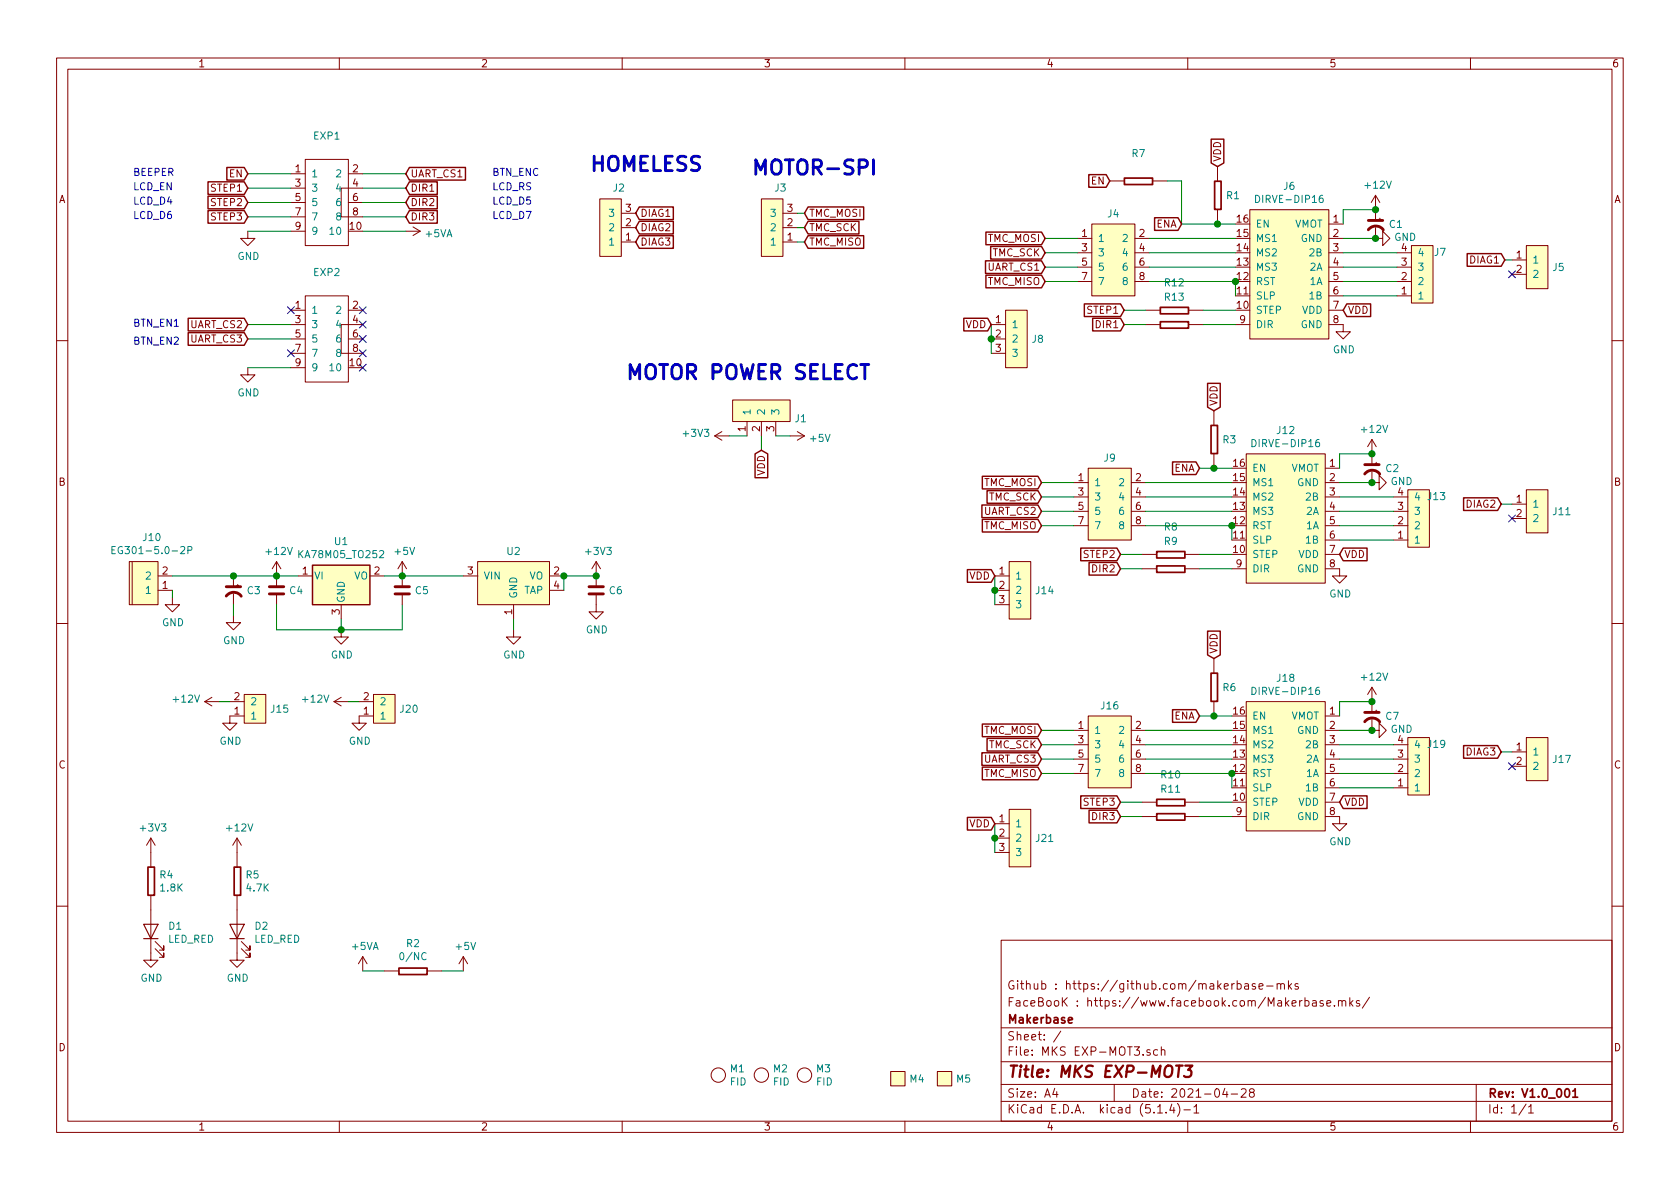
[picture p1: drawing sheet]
<svg xmlns="http://www.w3.org/2000/svg" width="297mm" height="210mm" viewBox="0 0 297 210" stroke-linecap="round" stroke-linejoin="round" font-family="sans-serif">
<g fill="none" stroke="#840000" stroke-width=".18">
<path d="M10 10.3h277v189.9h-277zM12 12.2h273v186.1h-273zM60 10.3v1.9M110 10.3v1.9M160 10.3v1.9M210 10.3v1.9M260 10.3v1.9M51.4 30.7h2.6M51.4 33.3h2.6M51.4 35.8h2.6M51.4 38.3h2.6M54 28.2h7.6v15.2h-7.6z"/>
<path d="M61.6 30.7h2.5M61.6 35.8h2.5M64.1 33.3h-3.8v5h3.8M106 35.2h3.9v10.1h-3.9zM109.9 37.7h2.5M134.6 35.2h3.8v10.1h-3.8zM138.4 37.7h2.6M193 39.6h7.7v12.7h-7.7zM196.2 32h2.6M203.8 32h2.6M215.3 29.5v2.5M215.3 37.1v2.5"/>
<path d="M221 37.1h13.9v22.8h-13.9zM234.9 39.6h2.6M243.2 34.5v4.5M243.2 34.5l-.8 1.3M243.2 34.5l.8 1.3M43.8 40.9v1.3h1.3l-1.3 1.2-1.3-1.2h1.3M51.4 54.9h2.6M51.4 57.4h2.6M51.4 59.9h2.6M51.4 40.9h2.6M54 52.3h7.6v15.3h-7.6zM61.6 54.9h2.5"/>
<path d="M61.6 59.9h2.5M64.1 57.4h-3.8v5.1h3.8M71.8 40.9h2.5M73 40.1l1.3 .8M74.3 40.9l-1.3 .8M109.9 42.8h2.5M109.9 40.3h2.5M138.4 42.8h2.6M138.4 40.3h2.6M175.3 57.4h2.5M175.3 59.9h2.5M177.8 54.9h3.8v10.1h-3.8z"/>
<path d="M190.5 49.8h2.5M190.5 47.2h2.5M190.5 44.7h2.5M190.5 42.2h2.5M200.7 49.8h2.5M200.7 47.2h2.5M200.7 44.7h2.5M200.7 42.2h2.5M202.6 54.9h2.5M202.6 57.4h2.5M210.2 54.9h2.5M210.2 57.4h2.5"/>
<path d="M218.4 57.4h2.6M234.9 57.4h2.6v1.3h1.3l-1.3 1.2-1.3-1.2h1.3M234.9 52.3h2.6M234.9 49.8h2.6M234.9 47.2h2.6M234.9 44.7h2.6M234.9 42.2h2.6M234.9 54.9h2.6M243.2 40.3v1.9h1.3v-1.3l1.2 1.3-1.2 1.2v-1.2M247 52.3h2.6M247 49.8h2.6M247 47.2h2.6"/>
<path d="M247 44.7h2.6M249.6 43.4h3.8v10.2h-3.8zM267.3 46h2.6M267.3 48.5h2.6M269.9 43.4h3.8v7.6h-3.8zM10 60.2h2M43.8 65v1.3h1.3l-1.3 1.3-1.3-1.3h1.3M51.4 62.5h2.6M51.4 65h2.6M126.4 77.1l1.2 .7M126.4 77.1h2.5M127.6 76.3l-1.2 .8"/>
<path d="M129.5 70.7h10.2v3.8h-10.2zM132.1 74.5v2.6M134.6 74.5v2.6M137.2 74.5v2.6M139.7 77.1h2.5M141 76.3l1.2 .8M142.2 77.1l-1.2 .7M175.3 62.5h2.5M214.6 72.6v2.6M242.6 77.7l-.8 1.3M242.6 77.7v4.5M242.6 77.7l.7 1.3"/>
<path d="M285 60.2h2M22.9 99.3h5v7.6h-5zM23.4 99.3v7.6M48.9 99.3l-.8 1.3M48.9 99.3v4.5M48.9 99.3l.8 1.3M71.1 99.3l-.7 1.3M71.1 99.3v4.5M71.1 99.3l.8 1.3M84.5 99.3h12.7v7.6h-12.7zM105.4 99.3l-.8 1.3M105.4 99.3v4.5"/>
<path d="M105.4 99.3l.8 1.3M178.4 99.3h3.8v10.2h-3.8zM189.9 85.3h2.5M189.9 87.9h2.5M189.9 90.4h2.5M189.9 93h2.5M192.4 82.8h7.6v12.7h-7.6zM200 85.3h2.6M200 87.9h2.6M200 90.4h2.6M200 93h2.6M201.9 98h2.6"/>
<path d="M209.5 98h2.6M214.6 80.3v2.5M220.3 80.3h14v22.8h-14zM234.3 85.3h2.6M234.3 87.9h2.6M234.3 90.4h2.6M234.3 93h2.6M234.3 95.5h2.6M234.3 82.8h2.6M234.3 98h2.6M242.6 83.4v1.9h1.2v-1.2l1.3 1.2-1.3 1.3v-1.3M246.4 87.9h2.5"/>
<path d="M246.4 90.4h2.5M246.4 93h2.5M246.4 95.5h2.5M248.9 86.6h3.8v10.2h-3.8zM267.3 89.1h2.6M267.3 91.7h2.6M269.9 86.6h3.8v7.6h-3.8zM10 110.3h2M27.9 101.8h2.6M27.9 104.4h2.6M30.5 105.7v1.2h1.2l-1.2 1.3-1.3-1.3h1.3M41.3 108.8v1.3h1.2l-1.2 1.3-1.3-1.3h1.3"/>
<path d="M41.3 101.8v2M41.3 105v1.9M48.9 105v1.9M52.7 101.8h2.5M60.3 111.4v1.2h1.3l-1.3 1.3-1.2-1.3h1.2M60.3 106.9v2.6M65.4 101.8h2.5M71.1 105v1.9M81.9 101.8h2.6M90.8 111.4v1.2h1.3l-1.3 1.3-1.3-1.3h1.3M90.8 106.9v2.6M97.2 101.8h2.5"/>
<path d="M97.2 104.4h2.5M105.4 105v3.2h1.3l-1.3 1.3-1.3-1.3h1.3M175.9 101.8h2.5M175.9 104.4h2.5M175.9 106.9h2.5M201.9 100.6h2.6M209.5 100.6h2.6M214.6 116.5v2.5M217.8 100.6h2.5M234.3 100.6h2.6v1.2h1.2l-1.2 1.3-1.3-1.3h1.3M285 110.3h2M36.2 124.1h2.5"/>
<path d="M36.2 124.1l1.3 .7M37.5 123.3l-1.3 .8M40.6 124.1h2.6M43.2 122.8h3.8v5.1h-3.8zM43.2 126.6h-2.6v1.3h1.3l-1.3 1.3-1.2-1.3h1.2M59.1 124.1h2.5M59.1 124.1l1.2 .7M60.3 123.3l-1.2 .8M63.5 124.1h2.5M66 122.8h3.8v5.1h-3.8zM66 126.6h-2.5v1.3h1.3l-1.3 1.3-1.3-1.3h1.3M189.9 129.2h2.5"/>
<path d="M189.9 131.7h2.5M189.9 134.2h2.5M189.9 136.8h2.5M192.4 126.6h7.6v12.7h-7.6zM200 129.2h2.6M200 131.7h2.6M200 134.2h2.6M200 136.8h2.6M214.6 124.1v2.5M220.3 124.1h14v22.8h-14zM234.3 126.6h2.6M234.3 129.2h2.6"/>
<path d="M234.3 131.7h2.6M234.3 134.2h2.6M234.3 136.8h2.6M234.3 139.3h2.6M242.6 127.2v2h1.2v-1.3l1.3 1.3-1.3 1.2v-1.2M242.6 121.5v4.5M242.6 121.5l-.8 1.3M242.6 121.5l.7 1.3M246.4 131.7h2.5M246.4 134.2h2.5M246.4 136.8h2.5M246.4 139.3h2.5"/>
<path d="M248.9 130.4h3.8v10.2h-3.8zM267.3 133h2.6M267.3 135.5h2.6M269.9 130.4h3.8v7.6h-3.8zM26.7 158.4v11.4h1.2l-1.2 1.3-1.3-1.3h1.3M26.7 148.2l-.8 1.3M26.7 148.2v5.1M26.7 148.2l.7 1.3M41.9 158.4v11.4h1.3l-1.3 1.3-1.3-1.3h1.3M41.9 148.2v5.1M41.9 148.2l-.8 1.3M41.9 148.2l.8 1.3"/>
<path d="M175.9 145.7h2.5M175.9 148.2h2.5M175.9 150.7h2.5M178.4 143.1h3.8v10.2h-3.8zM201.9 141.9h2.6M201.9 144.4h2.6M209.5 141.9h2.6M209.5 144.4h2.6M217.8 144.4h2.5M234.3 144.4h2.6v1.3h1.2l-1.2 1.2-1.3-1.2h1.3M234.3 141.9h2.6M10 160.2h2"/>
<path d="M27.4 166.5l1.6 1.5v-.7v.7h-.8M27.4 167.8l1.6 1.5v-.8v.8h-.8M42.7 166.5l1.5 1.5v-.7v.7h-.8M42.7 167.8l1.5 1.5v-.8v.8h-.8M64.1 169.2l-.7 1.2M64.1 169.2v2.5M64.1 169.2l.8 1.2M67.9 171.7h2.6M75.6 171.7h2.5M81.9 169.2l-.7 1.2M81.9 169.2v2.5M81.9 169.2l.8 1.2"/>
<path d="M177 166.3h108v32h-108zM218.7 174l.5-.1 .3 .3-.1 .6-.2 .1-.5-.1M218.7 173.4v1.5M220.1 174h.6l.1 .9M220.8 174.3l-.6 .1-.2 .2 .1 .2 .1 .1 .6-.1M221.9 174l-.3-.1-.2 .2 .1 .3 .4 .1v.3h-.5M222.6 174.4l.7-.1-.1-.3-.4-.1-.2 .2 .1 .7h.5M224 174.4h1.1M225.8 174.1l.2-.2 .4 .1v.9M225.8 173.9v1M226.4 174.1a.36 .36 0 0 1 .4-.2 .36 .36 0 0 1 .3 .2v.8M227.8 173.4v1.5"/>
<path d="M227.9 174.4l.5 .5M228.4 173.9l-.6 .6M229.5 174l-.3-.1-.2 .2v.3l.5 .1v.3h-.5M230.7 177l.5-.1 .2 .3v.6l-.2 .1-.5-.1M230.7 176.4v1.5M232.1 177h.6v.9M232.7 177.3l-.5 .1-.2 .2 .1 .2 .1 .1 .5-.1M233.9 177l-.3-.1-.2 .2 .1 .3 .4 .1v.3h-.5M234.6 177.4l.7-.1-.1-.3-.4-.1-.2 .2v.7h.6M235.9 177.8v.1M236.7 177.1l.2-.2 .3 .1 .1 .9M236.7 176.9v1"/>
<path d="M237.3 177.1a.36 .36 0 0 1 .3-.2 .36 .36 0 0 1 .3 .2v.8M238.7 176.4v1.5M238.8 177.4l.4 .5M239.2 176.9l-.5 .6M240.4 177l-.4-.1-.2 .2 .1 .3 .5 .1v.3h-.6M242.1 176.3l-1.2 2M285 160.2h2M60 198.3v1.9M110 198.3v1.9M127 190.1h.1M134.6 190.1h.1M142.2 190.1h.1"/>
<path d="M157.5 189.5h2.5v2.5h-2.5zM160 198.3v1.9M165.7 189.5h2.6v2.5h-2.6zM177 194.8h108M177 191.8h108M177 187.8h108M177 181.8h108M186.5 192.5l-.4 1h1M186.8 193v1M187.6 182.3l-1.3 2M197 191.8v3M203.3 185.7l-.3-.1-.2 .2v.2l.5 .2v.3h-.5"/>
<path d="M204.7 185.7l-.4-.1-.3 .3v.6l.3 .1 .4-.1M204.7 196.8h.8M205.3 185.7l.2-.1 .4 .1 .1 .9M205.3 185.1v1.5M206.2 196.7v.1M207.2 195.2l-.4 1.1h.9M207.5 195.8v1M208.2 195.1a1.71 1.71 0 0 1 0 2.3M209.3 196.3h1.2M210 198.3v1.9M211.1 195.8l.4-.5v1.5M211.1 196.8h.9"/>
<path d="M216.6 192.5l-.4 1h.9M216.9 193v1M217.7 193.5h1.1M219.5 192.7l.2-.2h.3l.3 .2v.3v.2l-.9 .8h.9M221.2 193.2l-.3-.3 .1-.2 .2-.2 .4 .1 .2 .2-.1 .2-.6 .2a.48 .48 0 0 0-.1 .7l.2 .1 .5-.1a.48 .48 0 0 0-.1-.7h-.1M260 198.3v1.9M261 191.8v6.5M269.8 195.2l-1.2 2M270.3 195.8l.4-.5v1.5M270.3 196.8h.8"/>
<circle cx="127" cy="190.1" r="1.27"/>
<circle cx="134.6" cy="190.1" r="1.27"/>
<circle cx="142.2" cy="190.1" r="1.27"/>
</g>
<g fill="none" stroke="#840000" stroke-width=".3">
<path d="M198.8 31.5h5v1.1h-5zM214.8 32h1.1v5h-1.1zM205.2 54.4h4.9v1.1h-4.9zM205.2 56.9h4.9v1.1h-4.9zM214.1 75.2h1.2v5h-1.2zM204.5 97.5h5v1.2h-5zM204.5 100.1h5v1.1h-5zM214.1 119h1.2v5h-1.2zM26.2 153.3h1.1v5h-1.1zM41.4 153.3h1.1v5h-1.1zM204.5 143.9h5v1.1h-5zM204.5 141.3h5v1.2h-5z"/>
<path d="M70.5 171.2h5v1.1h-5zM188.9 180.4l.7-.1-.1-.3-.4-.1-.2 .2 .1 .7h.5M276.8 192.7l.2-.2a.81 .81 0 0 1 .6 .6 .81 .81 0 0 1-.3 .8l-.1 .1a.79 .79 0 0 1-.4-1.3zM278.1 193l.4-.5v1.5M278.1 194h.8"/>
</g>
<path d="M207.9 188.4h1.2M208.5 188.4l-.2 2M209.6 188.4h1.2l-.7 .8a.48 .48 0 0 1 .6 .4l-.1 .5-.2 .2-.8 .1-.3-.1" fill="none" stroke="#840000" stroke-width=".41"/>
<path d="M25.4 163.4h2.5l-1.2 2.6zM25.4 166h2.5M40.6 163.4h2.6l-1.3 2.6zM40.6 166h2.6" fill="none" stroke="#840000" stroke-width=".2"/>
<g fill="#ffffc2" stroke="#ffffc2" stroke-width=".18">
<path d="M269.9 130.4h3.8v7.6h-3.8z"/>
<path d="M134.6 35.2h3.8v10.1h-3.8z"/>
<path d="M43.2 122.8h3.8v5.1h-3.8z"/>
<path d="M249.6 43.4h3.8v10.2h-3.8z"/>
<path d="M106 35.2h3.9v10.1h-3.9z"/>
<path d="M269.9 86.6h3.8v7.6h-3.8z"/>
<path d="M193 39.6h7.7v12.7h-7.7z"/>
<path d="M221 37.1h13.9v22.8h-13.9z"/>
<path d="M192.4 82.8h7.6v12.7h-7.6z"/>
<path d="M220.3 124.1h14v22.8h-14z"/>
<path d="M178.4 99.3h3.8v10.2h-3.8z"/>
<path d="M192.4 126.6h7.6v12.7h-7.6z"/>
<path d="M248.9 130.4h3.8v10.2h-3.8z"/>
<path d="M248.9 86.6h3.8v10.2h-3.8z"/>
<path d="M220.3 80.3h14v22.8h-14z"/>
<path d="M178.4 143.1h3.8v10.2h-3.8z"/>
<path d="M129.5 70.7h10.2v3.8h-10.2z"/>
<path d="M269.9 43.4h3.8v7.6h-3.8z"/>
<path d="M177.8 54.9h3.8v10.1h-3.8z"/>
<path d="M165.7 189.5h2.6v2.5h-2.6z"/>
<path d="M66 122.8h3.8v5.1h-3.8z"/>
<path d="M55.2 99.9h10.2v7h-10.2z"/>
<path d="M157.5 189.5h2.5v2.5h-2.5z"/>
<path d="M84.5 99.3h12.7v7.6h-12.7z"/>
<path d="M22.9 99.3h5v7.6h-5z"/>
</g>
<g fill="none" stroke="#840000" stroke-width=".51">
<path d="M241.9 39h2.6M241.9 40.6a1.63 1.63 0 0 1 2.7 .1M241.3 83.8a1.63 1.63 0 0 1 2.6 0M241.3 82.2h2.5M40 105.4a1.63 1.63 0 0 1 2.6 0M40 103.8h2.5M47.6 103.8h2.6M47.6 105h2.6M69.8 103.8h2.6M69.8 105h2.6M104.1 103.8h2.6M104.1 105h2.6"/>
<path d="M241.3 127.6a1.63 1.63 0 0 1 2.6 .1M241.3 126h2.5"/>
</g>
<path d="M222 34.5a.64 .64 0 0 1 .7 .7 .64 .64 0 0 1-.7 .6zM221.4 77.7a.64 .64 0 0 1 .7 .7 .64 .64 0 0 1-.7 .6zM19.8 97.3h.4M20.4 96.6h-.6v1.3h.6M33.2 97.3h.6l.1-.5-.2-.2h-.5v1.3M221.4 121.5a.64 .64 0 0 1 .7 .7 .64 .64 0 0 1-.7 .6z" fill="none" stroke="#008484" stroke-width=".18"/>
<g fill="none" stroke="#840000" stroke-width=".25">
<path d="M36.8 32.2h6.4l.6 1.1-.6 1.1h-6.4zM36.8 34.7h6.4l.6 1.1-.6 1.1h-6.4zM36.8 37.2h6.4l.6 1.1-.6 1.2h-6.4zM40.1 29.6h3.1l.6 1.1-.6 1.1h-3.1zM72.4 34.7h4.9v2.2h-4.9l-.6-1.1zM72.4 37.2h4.9v2.3h-4.9l-.6-1.2zM72.4 29.6h9.9v2.2h-9.9l-.6-1.1zM72.4 32.2h4.9v2.2h-4.9l-.6-1.1zM113 36.6h6v2.2h-6l-.6-1.1zM113 39.1h6v2.3h-6l-.6-1.1zM142.9 39.1h9v2.3h-9l-.7-1.1zM142.9 36.6h9.8v2.2h-9.8l-.7-1.1z"/>
<path d="M192.5 30.9h3.1l.6 1.1-.6 1.1h-3.1zM204.1 38.5h4.2l.6 1.1-.6 1.1h-4.2zM214.1 24.6h2.3v4.2l-1.1 .7-1.2-.7zM33.3 56.3h9.9l.6 1.1-.6 1.1h-9.9zM33.3 58.8h9.9l.6 1.1-.6 1.2h-9.9zM113 41.7h6v2.2h-6l-.6-1.1zM142.9 41.7h9.8v2.2h-9.8l-.7-1.1zM170.4 56.3h4.2l.7 1.1-.7 1.1h-4.2zM174.2 46.1h9.9l.7 1.1-.7 1.2h-9.9zM174.3 41h9.8l.7 1.2-.7 1.1h-9.8zM174.3 48.7h9.8l.7 1.1-.7 1.1h-9.8zM175.2 43.6h8.9l.7 1.1-.7 1.1h-8.9z"/>
<path d="M191.7 53.7h6.4l.7 1.2-.7 1.1h-6.4zM193.2 56.3h4.9l.7 1.1-.7 1.1h-4.9zM238.1 53.7h4.2v2.3h-4.2l-.6-1.1zM259.4 44.9h6l.7 1.1-.7 1.1h-6zM213.5 67.8h2.2v4.2l-1.1 .6-1.1-.6zM55.2 99.9h10.2v7h-10.2zM133.5 80.3l1.1-.7 1.1 .7v4.2h-2.2zM173.6 89.3h9.9l.6 1.1-.6 1.1h-9.9zM173.7 91.8h9.8l.6 1.2-.6 1.1h-9.8zM173.7 84.2h9.8l.6 1.1-.6 1.2h-9.8zM174.5 86.8h9l.6 1.1-.6 1.1h-9zM191.1 96.9h6.4l.6 1.1-.6 1.2h-6.4z"/>
<path d="M192.6 99.5h4.9l.6 1.1-.6 1.1h-4.9zM207.3 81.7h4.2l.6 1.1-.6 1.1h-4.2zM237.5 96.9h4.2v2.3h-4.2l-.6-1.2zM258.8 88h6l.6 1.1-.6 1.2h-6zM171 100.7h4.3l.6 1.1-.6 1.2h-4.3zM213.5 111.6h2.2v4.2l-1.1 .7-1.1-.7zM173.6 133.1h9.9l.6 1.1-.6 1.2h-9.9zM173.7 135.7h9.8l.6 1.1-.6 1.1h-9.8zM173.7 128h9.8l.6 1.2-.6 1.1h-9.8zM174.5 130.6h9l.6 1.1-.6 1.1h-9zM207.3 125.5h4.2l.6 1.1-.6 1.1h-4.2zM258.8 131.8h6l.6 1.2-.6 1.1h-6z"/>
<path d="M171 144.5h4.3l.6 1.2-.6 1.1h-4.3zM191.1 140.7h6.4l.6 1.2-.6 1.1h-6.4zM192.6 143.3h4.9l.6 1.1-.6 1.1h-4.9zM237.5 140.7h4.2v2.3h-4.2l-.6-1.1z"/>
</g>
<g fill="none" stroke="#008400" stroke-width=".18">
<path d="M43.8 30.7h7.6M43.8 33.3h7.6M43.8 35.8h7.6M43.8 38.3h7.6M64.1 30.7h7.7M64.1 33.3h7.7M64.1 35.8h7.7M64.1 38.3h7.7M141 37.7h1.2M206.4 32h2.5v7.6h9.5M243.2 37.1h-5.7v2.5M43.8 57.4h7.6"/>
<path d="M43.8 59.9h7.6M43.8 40.9h7.6M64.1 40.9h7.7M141 42.8h1.2M141 40.3h1.2M175.3 57.4v5.1M184.8 42.2h5.7M184.8 44.7h5.7M184.8 47.2h5.7M184.8 49.8h5.7M198.8 57.4h3.8M198.8 54.9h3.8"/>
<path d="M203.2 42.2h15.2M203.2 44.7h15.2M203.2 47.2h15.2M203.2 49.8h15.2v2.5M212.7 57.4h5.7M212.7 54.9h5.7M237.5 42.2h5.7M237.5 44.7h9.5M237.5 47.2h9.5M237.5 49.8h9.5M237.5 52.3h9.5M266.1 46h1.2"/>
<path d="M43.8 65h7.6M128.9 77.1h3.2M134.6 77.1v2.5M137.2 77.1h2.5M184.1 87.9h5.8M184.1 90.4h5.8M184.1 93h5.8M184.1 85.3h5.8M198.1 98h3.8M202.6 87.9h15.2M202.6 93h15.2v2.5M202.6 90.4h15.2"/>
<path d="M202.6 85.3h15.2M212.1 98h5.7M212.1 82.8h5.7M236.9 87.9h9.5M236.9 90.4h9.5M236.9 93h9.5M236.9 85.3h5.7M236.9 95.5h9.5M242.6 80.3h-5.7v2.5M265.4 89.1h1.9M30.5 101.8h22.2M30.5 104.4v1.3"/>
<path d="M41.3 106.9v1.9M48.9 106.9v4.5h22.2v-4.5M60.3 109.5v1.9M67.9 101.8h14M90.8 109.5v1.9M105.4 101.8h-5.7v2.6M175.9 101.8v5.1M198.1 100.6h3.8M212.1 100.6h5.7M38.7 124.1h1.9M61.6 124.1h1.9M184.1 136.8h5.8"/>
<path d="M184.1 134.2h5.8M184.1 131.7h5.8M184.1 129.2h5.8M202.6 136.8h15.2v2.5M202.6 134.2h15.2M202.6 131.7h15.2M202.6 129.2h15.2M212.1 126.6h5.7M236.9 139.3h9.5M236.9 136.8h9.5M236.9 134.2h9.5M236.9 131.7h9.5"/>
<path d="M236.9 129.2h5.7M242.6 124.1h-5.7v2.5M265.4 133h1.9M175.9 145.7v5M198.1 141.9h3.8M198.1 144.4h3.8M212.1 141.9h5.7M212.1 144.4h5.7M64.1 171.7h3.8M78.1 171.7h3.8"/>
</g>
<path d="M154.4 28.3v2.5" fill="none" stroke="#0000c2" stroke-width=".51"/>
<g fill="#008400" stroke="#008400" stroke-width=".25">
<circle cx="175.9" cy="104.4" r=".51"/>
<circle cx="214.6" cy="126.6" r=".51"/>
<circle cx="218.4" cy="49.8" r=".51"/>
<circle cx="242.6" cy="129.2" r=".51"/>
<circle cx="242.6" cy="80.3" r=".51"/>
<circle cx="242.6" cy="85.3" r=".51"/>
<circle cx="48.9" cy="101.8" r=".51"/>
<circle cx="60.3" cy="111.4" r=".51"/>
<circle cx="243.2" cy="42.2" r=".51"/>
<circle cx="215.3" cy="39.6" r=".51"/>
<circle cx="243.2" cy="37.1" r=".51"/>
<circle cx="41.3" cy="101.8" r=".51"/>
<circle cx="105.4" cy="101.8" r=".51"/>
<circle cx="99.7" cy="101.8" r=".51"/>
<circle cx="217.8" cy="93" r=".51"/>
<circle cx="242.6" cy="124.1" r=".51"/>
<circle cx="214.6" cy="82.8" r=".51"/>
<circle cx="175.3" cy="59.9" r=".51"/>
<circle cx="71.1" cy="101.8" r=".51"/>
<circle cx="217.8" cy="136.8" r=".51"/>
<circle cx="175.9" cy="148.2" r=".51"/>
</g>
<g fill="none" stroke="#000084" stroke-width=".18">
<path d="M50.8 54.2l1.2 1.3M52 54.2l-1.2 1.3M63.5 54.2l1.2 1.3M63.5 56.8l1.2 1.2M63.5 59.3l1.2 1.2M64.7 54.2l-1.2 1.3M64.7 56.8l-1.2 1.2M64.7 59.3l-1.2 1.2M266.7 47.9l1.2 1.2M267.9 47.9l-1.2 1.2M50.8 61.9l1.2 1.2M52 61.9l-1.2 1.2"/>
<path d="M63.5 64.4l1.2 1.2M63.5 61.9l1.2 1.2M64.7 64.4l-1.2 1.2M64.7 61.9l-1.2 1.2M266.7 91.1l1.2 1.2M267.9 91.1l-1.2 1.2M266.7 134.9l1.2 1.2M267.9 134.9l-1.2 1.2"/>
</g>
<g font-size="3.5" fill="#0000c2">
<text x="104.1" y="30.3">HOMELESS</text>
<text x="132.7" y="30.9">MOTOR-SPI</text>
<text x="110.5" y="67.1">MOTOR POWER SELECT</text>
</g>
<text font-size="2.8" fill="#840000" x="178" y="190.5">Title: MKS EXP-MOT3</text>
<g font-size="2.1" fill="#840000">
<text x="178" y="178">FaceBooK : https://www.facebook.com/Makerbase.mks/</text>
<text x="178" y="175">Github : https://github.com/makerbase-mks</text>
<text x="178" y="184">Sheet: /</text>
<text x="178" y="181">Makerbase</text>
<text x="178" y="186.7">File: MKS EXP-MOT3.sch</text>
<text x="178" y="196.9">KiCad E.D.A. kicad (5.1.4)-1</text>
<text x="178" y="194.1">Size: A4</text>
<text x="200" y="194.1">Date: 2021-04-28</text>
<text x="263" y="194.1">Rev: V1.0_001</text>
<text x="263" y="196.9">Id: 1/1</text>
</g>
<g font-size="1.8" fill="#840000">
<text x="35" y="11.9">1</text>
<text x="85" y="11.9">2</text>
<text x="135" y="11.9">3</text>
<text x="185" y="11.9">4</text>
<text x="235" y="11.9">5</text>
<text x="285" y="11.9">6</text>
<text x="215.9" y="28.7" transform="rotate(-90 215.9 28.7)">VDD</text>
<text x="10.4" y="35.9">A</text>
<text x="37.4" y="33.9">STEP1</text>
<text x="40.6" y="31.4">EN</text>
<text x="52.2" y="30.5">1</text>
<text x="52.2" y="33">3</text>
<text x="52.2" y="35.6">5</text>
<text x="62.4" y="30.5">2</text>
<text x="62.4" y="33">4</text>
<text x="62.4" y="35.6">6</text>
<text x="72.5" y="31.4">UART_CS1</text>
<text x="72.5" y="33.9">DIR1</text>
<text x="193" y="32.6">EN</text>
<text x="285.4" y="35.9">A</text>
<text x="37.4" y="36.4">STEP2</text>
<text x="37.4" y="39">STEP3</text>
<text x="52.2" y="38.1">7</text>
<text x="52.2" y="40.6">9</text>
<text x="61.9" y="40.6">10</text>
<text x="62.4" y="38.1">8</text>
<text x="72.5" y="36.4">DIR2</text>
<text x="72.5" y="39">DIR3</text>
<text x="110.6" y="40">2</text>
<text x="110.6" y="37.5">3</text>
<text x="113.2" y="38.3">DIAG1</text>
<text x="113.2" y="40.9">DIAG2</text>
<text x="139.2" y="40">2</text>
<text x="139.2" y="37.5">3</text>
<text x="143" y="40.9">TMC_SCK</text>
<text x="143" y="38.3">TMC_MOSI</text>
<text x="191.3" y="41.9">1</text>
<text x="201.4" y="41.9">2</text>
<text x="204.4" y="40.3">ENA</text>
<text x="218.7" y="41.9">15</text>
<text x="218.7" y="39.4">16</text>
<text x="235.7" y="39.4">1</text>
<text x="235.7" y="41.9">2</text>
<text x="110.6" y="42.5">1</text>
<text x="113.2" y="43.4">DIAG3</text>
<text x="139.2" y="42.5">1</text>
<text x="143" y="43.4">TMC_MISO</text>
<text x="174.7" y="42.8">TMC_MOSI</text>
<text x="174.7" y="47.9">UART_CS1</text>
<text x="175.4" y="45.3">TMC_SCK</text>
<text x="191.3" y="44.4">3</text>
<text x="191.3" y="47">5</text>
<text x="201.4" y="44.4">4</text>
<text x="201.4" y="47">6</text>
<text x="218.7" y="47">13</text>
<text x="218.7" y="44.4">14</text>
<text x="235.7" y="44.4">3</text>
<text x="235.7" y="47">4</text>
<text x="247.8" y="47">3</text>
<text x="247.8" y="44.4">4</text>
<text x="259.9" y="46.6">DIAG1</text>
<text x="268.1" y="45.7">1</text>
<text x="174.7" y="50.4">TMC_MISO</text>
<text x="191.3" y="49.5">7</text>
<text x="201.4" y="49.5">8</text>
<text x="218.7" y="52.1">11</text>
<text x="218.7" y="49.5">12</text>
<text x="235.7" y="49.5">5</text>
<text x="235.7" y="52.1">6</text>
<text x="247.8" y="52.1">1</text>
<text x="247.8" y="49.5">2</text>
<text x="268.1" y="48.3">2</text>
<text x="33.7" y="58">UART_CS2</text>
<text x="52.2" y="54.6">1</text>
<text x="52.2" y="57.1">3</text>
<text x="52.2" y="59.7">5</text>
<text x="62.4" y="54.6">2</text>
<text x="62.4" y="57.1">4</text>
<text x="62.4" y="59.7">6</text>
<text x="170.7" y="58">VDD</text>
<text x="176" y="57.1">1</text>
<text x="176" y="59.7">2</text>
<text x="192.4" y="55.5">STEP1</text>
<text x="193.9" y="58">DIR1</text>
<text x="218.7" y="54.6">10</text>
<text x="219.2" y="57.1">9</text>
<text x="235.7" y="54.6">7</text>
<text x="235.7" y="57.1">8</text>
<text x="238.3" y="55.5">VDD</text>
<text x="33.7" y="60.6">UART_CS3</text>
<text x="52.2" y="62.2">7</text>
<text x="52.2" y="64.8">9</text>
<text x="61.9" y="64.8">10</text>
<text x="62.4" y="62.2">8</text>
<text x="176" y="62.2">3</text>
<text x="215.3" y="71.9" transform="rotate(-90 215.3 71.9)">VDD</text>
<text x="131.8" y="76.3" transform="rotate(-90 131.8 76.3)">1</text>
<text x="134.4" y="76.3" transform="rotate(-90 134.4 76.3)">2</text>
<text x="136.9" y="76.3" transform="rotate(-90 136.9 76.3)">3</text>
<text x="207.6" y="83.4">ENA</text>
<text x="218.1" y="82.5">16</text>
<text x="235.1" y="82.5">1</text>
<text x="10.4" y="85.9">B</text>
<text x="135.3" y="84.1" transform="rotate(-90 135.3 84.1)">VDD</text>
<text x="174" y="86">TMC_MOSI</text>
<text x="174.8" y="88.5">TMC_SCK</text>
<text x="190.7" y="85.1">1</text>
<text x="190.7" y="87.6">3</text>
<text x="200.8" y="85.1">2</text>
<text x="200.8" y="87.6">4</text>
<text x="218.1" y="87.6">14</text>
<text x="218.1" y="85.1">15</text>
<text x="235.1" y="85.1">2</text>
<text x="235.1" y="87.6">3</text>
<text x="247.2" y="87.6">4</text>
<text x="259.2" y="89.8">DIAG2</text>
<text x="268.1" y="88.9">1</text>
<text x="285.4" y="85.9">B</text>
<text x="174" y="91.1">UART_CS2</text>
<text x="174" y="93.6">TMC_MISO</text>
<text x="190.7" y="90.2">5</text>
<text x="190.7" y="92.7">7</text>
<text x="200.8" y="90.2">6</text>
<text x="200.8" y="92.7">8</text>
<text x="218.1" y="95.2">11</text>
<text x="218.1" y="92.7">12</text>
<text x="218.1" y="90.2">13</text>
<text x="235.1" y="90.2">4</text>
<text x="235.1" y="92.7">5</text>
<text x="235.1" y="95.2">6</text>
<text x="247.2" y="95.2">1</text>
<text x="247.2" y="92.7">2</text>
<text x="247.2" y="90.2">3</text>
<text x="268.1" y="91.4">2</text>
<text x="28.7" y="101.6">2</text>
<text x="53.5" y="101.6">1</text>
<text x="66.2" y="101.6">2</text>
<text x="82.7" y="101.6">3</text>
<text x="97.9" y="101.6">2</text>
<text x="176.7" y="101.6">1</text>
<text x="191.7" y="98.7">STEP2</text>
<text x="193.3" y="101.2">DIR2</text>
<text x="218.1" y="97.8">10</text>
<text x="218.6" y="100.3">9</text>
<text x="235.1" y="97.8">7</text>
<text x="235.1" y="100.3">8</text>
<text x="237.6" y="98.7">VDD</text>
<text x="28.7" y="104.1">1</text>
<text x="97.9" y="104.1">4</text>
<text x="171.4" y="102.5">VDD</text>
<text x="176.7" y="104.1">2</text>
<text x="176.7" y="106.7">3</text>
<text x="60.1" y="108.7" transform="rotate(-90 60.1 108.7)">3</text>
<text x="90.6" y="108.7" transform="rotate(-90 90.6 108.7)">1</text>
<text x="215.3" y="115.7" transform="rotate(-90 215.3 115.7)">VDD</text>
<text x="41.4" y="123.8">2</text>
<text x="64.3" y="123.8">2</text>
<text x="41.4" y="126.4">1</text>
<text x="64.3" y="126.4">1</text>
<text x="174" y="129.8">TMC_MOSI</text>
<text x="190.7" y="128.9">1</text>
<text x="190.7" y="131.4">3</text>
<text x="200.8" y="128.9">2</text>
<text x="200.8" y="131.4">4</text>
<text x="207.6" y="127.2">ENA</text>
<text x="218.1" y="131.4">14</text>
<text x="218.1" y="128.9">15</text>
<text x="218.1" y="126.4">16</text>
<text x="235.1" y="126.4">1</text>
<text x="235.1" y="128.9">2</text>
<text x="235.1" y="131.4">3</text>
<text x="247.2" y="131.4">4</text>
<text x="10.4" y="135.9">C</text>
<text x="174" y="137.4">TMC_MISO</text>
<text x="174" y="134.9">UART_CS3</text>
<text x="174.8" y="132.3">TMC_SCK</text>
<text x="190.7" y="134">5</text>
<text x="190.7" y="136.5">7</text>
<text x="200.8" y="134">6</text>
<text x="200.8" y="136.5">8</text>
<text x="218.1" y="136.5">12</text>
<text x="218.1" y="134">13</text>
<text x="235.1" y="134">4</text>
<text x="235.1" y="136.5">5</text>
<text x="247.2" y="136.5">2</text>
<text x="247.2" y="134">3</text>
<text x="259.2" y="133.6">DIAG3</text>
<text x="268.1" y="132.7">1</text>
<text x="268.1" y="135.2">2</text>
<text x="285.4" y="135.9">C</text>
<text x="191.7" y="142.5">STEP3</text>
<text x="218.1" y="141.6">10</text>
<text x="218.1" y="139.1">11</text>
<text x="235.1" y="139.1">6</text>
<text x="235.1" y="141.6">7</text>
<text x="237.6" y="142.5">VDD</text>
<text x="247.2" y="139.1">1</text>
<text x="171.4" y="146.3">VDD</text>
<text x="176.7" y="145.4">1</text>
<text x="176.7" y="147.9">2</text>
<text x="193.3" y="145">DIR3</text>
<text x="218.6" y="144.1">9</text>
<text x="235.1" y="144.1">8</text>
<text x="176.7" y="150.5">3</text>
<text x="10.4" y="185.9">D</text>
<text x="285.4" y="185.9">D</text>
<text x="35" y="199.9">1</text>
<text x="85" y="199.9">2</text>
<text x="135" y="199.9">3</text>
<text x="185" y="199.9">4</text>
<text x="235" y="199.9">5</text>
<text x="285" y="199.9">6</text>
</g>
<g font-size="1.8" fill="#008484">
<text x="55.5" y="24.7">EXP1</text>
<text x="200.2" y="27.8">R7</text>
<text x="55" y="31.4">1</text>
<text x="55" y="33.9">3</text>
<text x="59.6" y="31.4">2</text>
<text x="59.6" y="33.9">4</text>
<text x="108.5" y="33.9">J2</text>
<text x="137" y="33.9">J3</text>
<text x="216.9" y="35.2">R1</text>
<text x="222.5" y="35.9">DIRVE-DIP16</text>
<text x="227" y="33.6">J6</text>
<text x="241.5" y="33.4">+12V</text>
<text x="55" y="36.4">5</text>
<text x="55" y="39">7</text>
<text x="55" y="41.5">9</text>
<text x="58.6" y="41.5">10</text>
<text x="59.6" y="36.4">6</text>
<text x="59.6" y="39">8</text>
<text x="75.3" y="42">+5VA</text>
<text x="107.8" y="40.9">2</text>
<text x="107.8" y="38.3">3</text>
<text x="136.4" y="40.9">2</text>
<text x="136.4" y="38.3">3</text>
<text x="195.9" y="38.4">J4</text>
<text x="222" y="40.3">EN</text>
<text x="228.8" y="40.3">VMOT</text>
<text x="245.7" y="40.3">C1</text>
<text x="42" y="46">GND</text>
<text x="107.8" y="43.4">1</text>
<text x="136.4" y="43.4">1</text>
<text x="194.1" y="42.8">1</text>
<text x="194.1" y="45.3">3</text>
<text x="194.1" y="47.9">5</text>
<text x="198.7" y="42.8">2</text>
<text x="198.7" y="45.3">4</text>
<text x="198.7" y="47.9">6</text>
<text x="222" y="47.9">MS3</text>
<text x="222" y="45.3">MS2</text>
<text x="222" y="42.8">MS1</text>
<text x="230" y="42.8">GND</text>
<text x="231.7" y="45.3">2B</text>
<text x="231.7" y="47.9">2A</text>
<text x="246.5" y="42.6">GND</text>
<text x="250.6" y="47.9">3</text>
<text x="250.6" y="45.3">4</text>
<text x="253.7" y="45.3">J7</text>
<text x="270.9" y="46.6">1</text>
<text x="274.6" y="47.9">J5</text>
<text x="55.5" y="48.8">EXP2</text>
<text x="194.1" y="50.4">7</text>
<text x="198.7" y="50.4">8</text>
<text x="206" y="50.6">R12</text>
<text x="206" y="53.2">R13</text>
<text x="222" y="53">SLP</text>
<text x="222" y="50.4">RST</text>
<text x="231.7" y="50.4">1A</text>
<text x="231.7" y="53">1B</text>
<text x="250.6" y="53">1</text>
<text x="250.6" y="50.4">2</text>
<text x="270.9" y="49.1">2</text>
<text x="55" y="55.5">1</text>
<text x="55" y="58">3</text>
<text x="59.6" y="55.5">2</text>
<text x="59.6" y="58">4</text>
<text x="178.8" y="58">1</text>
<text x="222" y="55.5">STEP</text>
<text x="222" y="58">DIR</text>
<text x="230" y="58">GND</text>
<text x="230.2" y="55.5">VDD</text>
<text x="55" y="60.6">5</text>
<text x="55" y="63.1">7</text>
<text x="55" y="65.7">9</text>
<text x="58.6" y="65.7">10</text>
<text x="59.6" y="60.6">6</text>
<text x="59.6" y="63.1">8</text>
<text x="178.8" y="60.6">2</text>
<text x="178.8" y="63.1">3</text>
<text x="182.5" y="60.6">J8</text>
<text x="235.7" y="62.5">GND</text>
<text x="42" y="70.1">GND</text>
<text x="121" y="77.3">+3V3</text>
<text x="132.7" y="73.5" transform="rotate(-90 132.7 73.5)">1</text>
<text x="135.3" y="73.5" transform="rotate(-90 135.3 73.5)">2</text>
<text x="137.8" y="73.5" transform="rotate(-90 137.8 73.5)">3</text>
<text x="140.6" y="74.7">J1</text>
<text x="225.9" y="76.8">J12</text>
<text x="240.9" y="76.5">+12V</text>
<text x="143.4" y="78.2">+5V</text>
<text x="195.2" y="81.6">J9</text>
<text x="216.3" y="78.4">R3</text>
<text x="221.4" y="83.4">EN</text>
<text x="221.9" y="79.1">DIRVE-DIP16</text>
<text x="228.2" y="83.4">VMOT</text>
<text x="245.1" y="83.5">C2</text>
<text x="193.4" y="86">1</text>
<text x="193.4" y="88.5">3</text>
<text x="198" y="86">2</text>
<text x="198" y="88.5">4</text>
<text x="221.4" y="88.5">MS2</text>
<text x="221.4" y="86">MS1</text>
<text x="229.4" y="86">GND</text>
<text x="231" y="88.5">2B</text>
<text x="245.9" y="85.8">GND</text>
<text x="249.9" y="88.5">4</text>
<text x="252.5" y="88.4">J13</text>
<text x="270.9" y="89.8">1</text>
<text x="25.4" y="95.7">J10</text>
<text x="193.4" y="91.1">5</text>
<text x="193.4" y="93.6">7</text>
<text x="198" y="91.1">6</text>
<text x="198" y="93.6">8</text>
<text x="205.9" y="93.8">R8</text>
<text x="221.4" y="93.6">RST</text>
<text x="221.4" y="91.1">MS3</text>
<text x="231" y="91.1">2A</text>
<text x="231" y="93.6">1A</text>
<text x="249.9" y="93.6">2</text>
<text x="249.9" y="91.1">3</text>
<text x="270.9" y="92.3">2</text>
<text x="274.7" y="91.1">J11</text>
<text x="21.2" y="98">EG301-5.0-2P</text>
<text x="47.2" y="98.1">+12V</text>
<text x="53.2" y="98.7">KA78M05_TO252</text>
<text x="59.2" y="96.4">U1</text>
<text x="69.9" y="98.1">+5V</text>
<text x="89.7" y="98.1">U2</text>
<text x="103.7" y="98.1">+3V3</text>
<text x="205.9" y="96.4">R9</text>
<text x="221.4" y="98.7">STEP</text>
<text x="221.4" y="96.1">SLP</text>
<text x="221.4" y="101.2">DIR</text>
<text x="229.4" y="101.2">GND</text>
<text x="229.6" y="98.7">VDD</text>
<text x="231" y="96.1">1B</text>
<text x="249.9" y="96.1">1</text>
<text x="25.9" y="105">1</text>
<text x="25.9" y="102.5">2</text>
<text x="43.8" y="105.1">C3</text>
<text x="51.3" y="105.1">C4</text>
<text x="55.5" y="102.5">VI</text>
<text x="61" y="106.7" transform="rotate(-90 61 106.7)">GND</text>
<text x="62.6" y="102.5">VO</text>
<text x="73.5" y="105.1">C5</text>
<text x="85.5" y="102.5">VIN</text>
<text x="91.4" y="105.9" transform="rotate(-90 91.4 105.9)">GND</text>
<text x="92.6" y="105">TAP</text>
<text x="93.6" y="102.5">VO</text>
<text x="107.8" y="105.1">C6</text>
<text x="179.5" y="102.5">1</text>
<text x="179.5" y="105">2</text>
<text x="179.5" y="107.6">3</text>
<text x="183.2" y="105.1">J14</text>
<text x="235" y="105.7">GND</text>
<text x="28.7" y="110.7">GND</text>
<text x="39.4" y="113.9">GND</text>
<text x="103.6" y="112">GND</text>
<text x="58.5" y="116.5">GND</text>
<text x="89" y="116.5">GND</text>
<text x="30.8" y="124.3">+12V</text>
<text x="44.2" y="124.7">2</text>
<text x="53.6" y="124.3">+12V</text>
<text x="67.1" y="124.7">2</text>
<text x="194.7" y="125.4">J16</text>
<text x="216.3" y="122.2">R6</text>
<text x="221.9" y="122.9">DIRVE-DIP16</text>
<text x="225.9" y="120.6">J18</text>
<text x="240.9" y="120.4">+12V</text>
<text x="38.8" y="131.7">GND</text>
<text x="44.2" y="127.2">1</text>
<text x="48" y="126">J15</text>
<text x="61.7" y="131.7">GND</text>
<text x="67.1" y="127.2">1</text>
<text x="70.8" y="126">J20</text>
<text x="193.4" y="129.8">1</text>
<text x="198" y="129.8">2</text>
<text x="221.4" y="129.8">MS1</text>
<text x="221.4" y="127.2">EN</text>
<text x="228.2" y="127.2">VMOT</text>
<text x="229.4" y="129.8">GND</text>
<text x="245.1" y="127.3">C7</text>
<text x="245.9" y="129.6">GND</text>
<text x="193.4" y="132.3">3</text>
<text x="193.4" y="134.9">5</text>
<text x="193.4" y="137.4">7</text>
<text x="198" y="132.3">4</text>
<text x="198" y="134.9">6</text>
<text x="198" y="137.4">8</text>
<text x="205.4" y="137.6">R10</text>
<text x="221.4" y="137.4">RST</text>
<text x="221.4" y="134.9">MS3</text>
<text x="221.4" y="132.3">MS2</text>
<text x="231" y="132.3">2B</text>
<text x="231" y="134.9">2A</text>
<text x="231" y="137.4">1A</text>
<text x="249.9" y="137.4">2</text>
<text x="249.9" y="134.9">3</text>
<text x="249.9" y="132.3">4</text>
<text x="252.5" y="132.3">J19</text>
<text x="270.9" y="133.6">1</text>
<text x="270.9" y="136.1">2</text>
<text x="274.7" y="134.9">J17</text>
<text x="205.4" y="140.2">R11</text>
<text x="221.4" y="142.5">STEP</text>
<text x="221.4" y="139.9">SLP</text>
<text x="229.6" y="142.5">VDD</text>
<text x="231" y="139.9">1B</text>
<text x="249.9" y="139.9">1</text>
<text x="25" y="147">+3V3</text>
<text x="40.2" y="147">+12V</text>
<text x="179.5" y="146.3">1</text>
<text x="179.5" y="148.8">2</text>
<text x="183.2" y="148.9">J21</text>
<text x="221.4" y="145">DIR</text>
<text x="229.4" y="145">GND</text>
<text x="235" y="149.5">GND</text>
<text x="28.3" y="155.3">R4</text>
<text x="43.5" y="155.3">R5</text>
<text x="179.5" y="151.4">3</text>
<text x="28.4" y="157.7">1.8K</text>
<text x="43.7" y="157.7">4.7K</text>
<text x="29.7" y="166.7">LED_RED</text>
<text x="29.9" y="164.4">D1</text>
<text x="44.9" y="166.7">LED_RED</text>
<text x="45.1" y="164.4">D2</text>
<text x="62.3" y="168">+5VA</text>
<text x="71.9" y="167.5">R2</text>
<text x="80.7" y="168">+5V</text>
<text x="24.8" y="173.6">GND</text>
<text x="40.1" y="173.6">GND</text>
<text x="71" y="169.8">0/NC</text>
<text x="129.1" y="191.9">FID</text>
<text x="129.2" y="189.6">M1</text>
<text x="136.7" y="191.9">FID</text>
<text x="136.8" y="189.6">M2</text>
<text x="144.3" y="191.9">FID</text>
<text x="144.4" y="189.6">M3</text>
<text x="160.9" y="191.4">M4</text>
<text x="169.2" y="191.4">M5</text>
</g>
<g font-size="1.8" fill="#0000c2">
<text x="23.5" y="31.1">BEEPER</text>
<text x="23.5" y="33.6">LCD_EN</text>
<text x="87" y="33.6">LCD_RS</text>
<text x="87" y="31.1">BTN_ENC</text>
<text x="23.5" y="38.7">LCD_D6</text>
<text x="23.5" y="36.2">LCD_D4</text>
<text x="87" y="38.7">LCD_D7</text>
<text x="87" y="36.2">LCD_D5</text>
<text x="23.5" y="57.8">BTN_EN1</text>
<text x="23.5" y="61">BTN_EN2</text>
</g>
<g font-size=".7" fill="#840000">
<text x="243.8" y="39">+</text>
<text x="243.1" y="82.2">+</text>
<text x="41.8" y="103.8">+</text>
<text x="243.1" y="126">+</text>
</g>
</svg>
